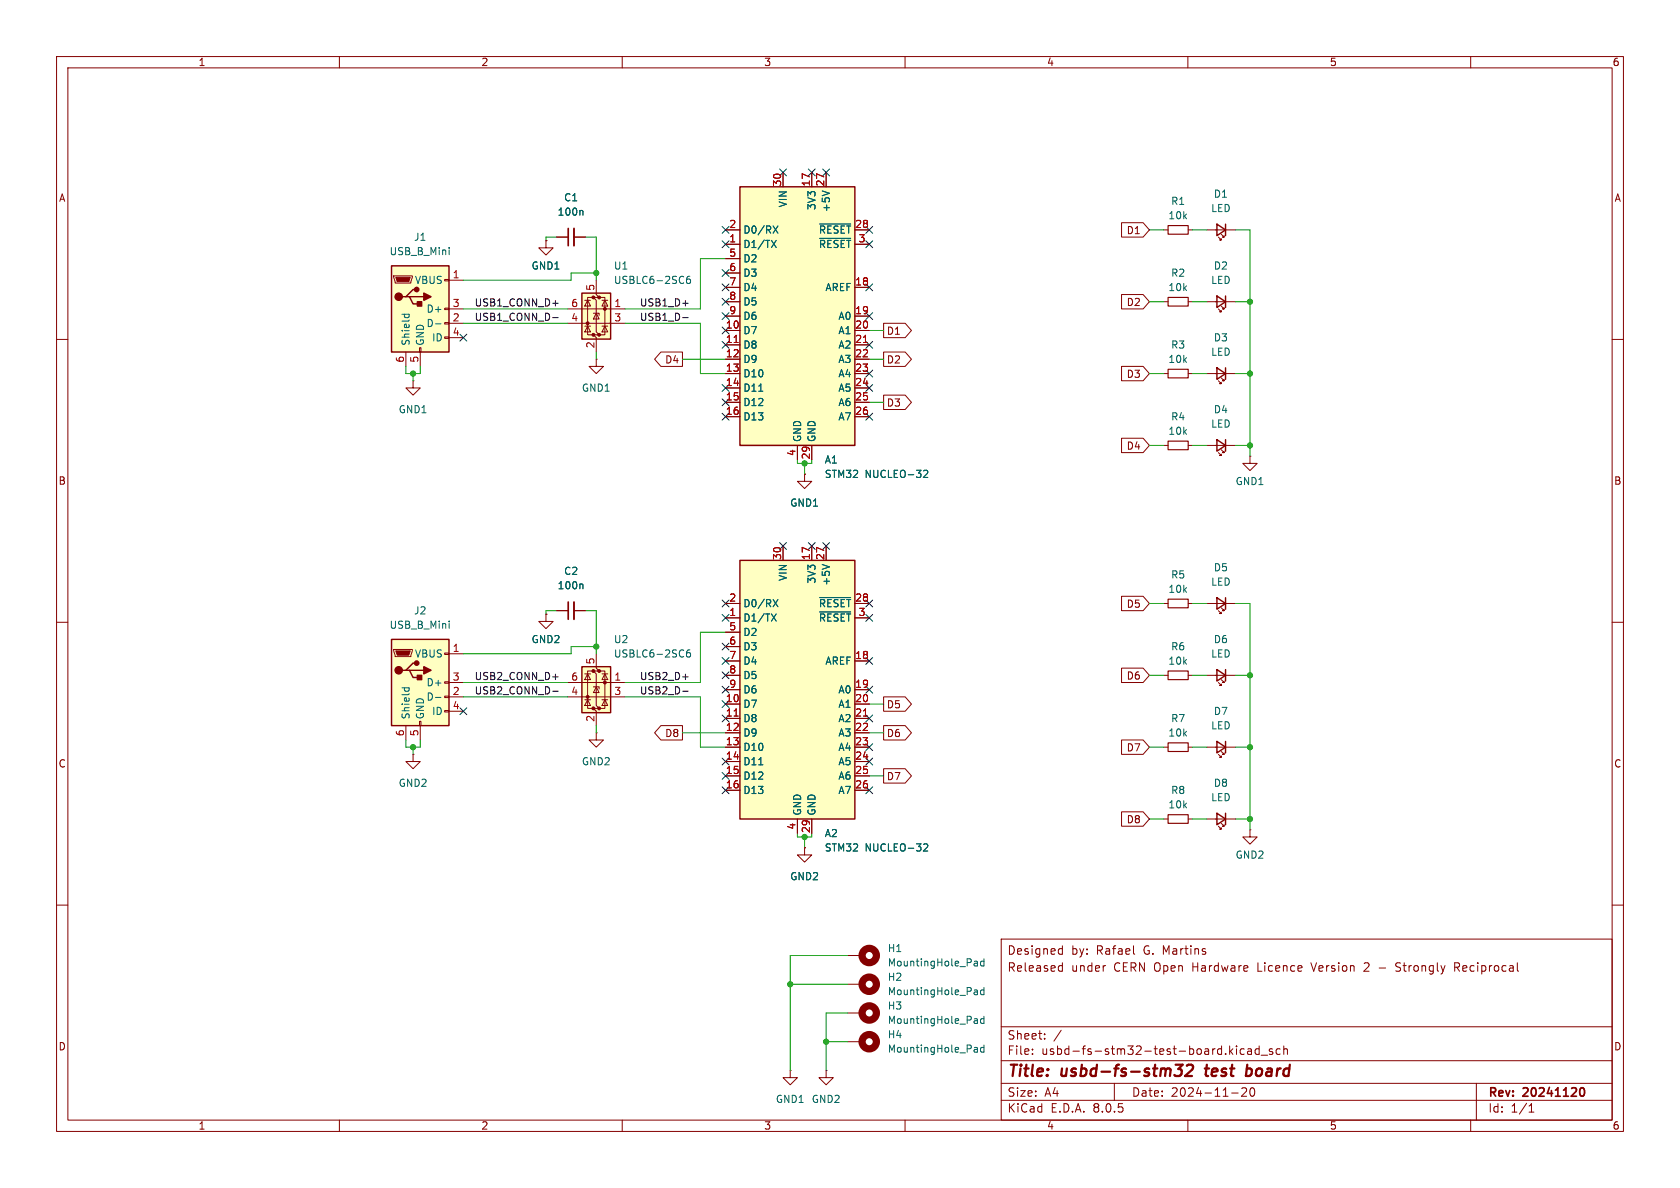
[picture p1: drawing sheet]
<svg xmlns="http://www.w3.org/2000/svg" width="297mm" height="210mm" viewBox="0 0 297 210" stroke-linecap="round" stroke-linejoin="round" font-family="sans-serif">
<g fill="none" stroke="#840000" stroke-width=".18">
<path d="M10 10h277v190h-277zM12 12h273v186h-273zM60 10v2M110 10v2M160 10v2M210 10v2M260 10v2M10 60h2M98.4 41.9h2.1M101.5 41.9h2M285 60h2M105.4 63.5v1.3h1.3l-1.3 1.2-1.3-1.2h1.3"/>
<path d="M105.4 63.5h.1M10 110h2M285 110h2M10 160h2M285 160h2M177 166h108v32h-108zM187.4 170.7l.4 .1M187.4 167.7l.4 .1M187.8 167.2v1.5M187.8 170.2v1.5M187.8 171.6l-.4 .1M187.8 168.6l-.4 .1"/>
<path d="M195.3 170.7h.2M200.5 168.6l.1 .1M231.7 170.2l.5 1.5M241.2 170.3h.1M242 170.8l-.9 .9h.9M243.8 171.1h1.2M246.7 171.6l.6 .1M247.4 170.2h-.4l-.3 .3 .2 .3 .4 .2M257.2 171h.5M257.5 171l.5 .7M257.7 170.2h-.5v1.5M60 198v2"/>
<path d="M110 198v2M160 198v2M177 194.5h108M177 191.5h108M177 187.5h108M177 181.5h108M182.5 186.3v.1M182.5 185.5v.1M184.7 183.6v.1M184.7 182.8v.1M187.6 182.1l-1.3 2M197 191.5v3"/>
<path d="M210 198v2M217.5 185.8l.5 .6M217.7 193.2h1.2M218 185.4l-.6 .6M218.6 184.9v.1M218.6 185.4v1M219.5 192.4l.6-.1 .2 .1 .1 .3-.9 1.1h.9M220 185.5l-.5-.1-.3 .3v.4l.2 .2h.6M220.6 185.5h.6v.9M221.2 192.4l.1-.1a.81 .81 0 0 1 .6 .6 .81 .81 0 0 1-.3 .8l-.1 .1a.81 .81 0 0 1-.6-.6 .81 .81 0 0 1 .3-.8zM221.2 185.8h-.5a.29 .29 0 0 0-.2 .3 .29 .29 0 0 0 .2 .3l.5-.1M222.6 185.5l-.4-.1-.3 .3v.4l.1 .2h.6"/>
<path d="M222.6 184.9v1.5M223 186.5h1.1M225 185.5l-.4-.1-.2 .2 .1 .2 .5 .2v.3h-.6M226.3 185.5l-.4-.1-.3 .3v.4l.1 .2h.6M227 185.5l.2-.1 .3 .1 .1 .9M227 184.9v1.5M260 198v2M261 191.5v6.5M270.3 196.6h.9M270.3 195.5l.4-.4v1.5"/>
</g>
<path d="M100.5 40.4v3M279.3 192.6l.3-.3a.8 .8 0 0 1 .5 .7 .8 .8 0 0 1-.5 .8l-.3-.3" fill="none" stroke="#840000" stroke-width=".3"/>
<path d="M207.8 188.2h1.3l-.8 .8h.3l.3 .2v.2l-.1 .6-.4 .2-.7-.1M209.8 188.4l.3-.2h.5a.45 .45 0 0 1 .3 .6l-.1 .3-1.3 1.1h1.2M213 188.9h.8M213.4 188.2l-.3 1.7 .3 .3M220.4 189l.2-.1 .6 .1M220.5 188.2l-.2 2M221.1 190a.66 .66 0 0 1-.8 .1" fill="none" stroke="#840000" stroke-width=".4"/>
<path d="M101.5 40.4v3" fill="none" stroke="#840000" stroke-width=".33"/>
<path d="M102.9 37.2l.2 .2v.6" fill="none" stroke="#006464" stroke-width=".18"/>
<path d="M102.9 51.8h5v8.1h-5z" fill="#ffffc2"/>
<g fill="#840000" stroke="#840000" stroke-width=".18">
<circle cx="106.9" cy="54.6" r=".25"/>
<circle cx="105.9" cy="59.2" r=".25"/>
<circle cx="105.9" cy="52.6" r=".25"/>
<circle cx="104.9" cy="59.2" r=".25"/>
<circle cx="104.9" cy="52.6" r=".25"/>
<circle cx="103.9" cy="57.1" r=".25"/>
</g>
<g fill="none" stroke="#840000" stroke-width=".18">
<path d="M96.5 42.5v1.3h1.3l-1.3 1.3-1.3-1.3h1.3M96.5 42.5h.1M100.3 57.2h10.2M100.3 54.6h10.2M103.4 57.7h1M103.4 53.1h1M103.9 57.7l.5 1h-1zM103.9 53.1l.5 1h-1zM104.9 55.4h1v.4M104.9 52.6h-1v6.6h1M105.4 55.4l.5 1h-1zM105.4 49.5v2.6l.5 .5h-1l.5 .5v5.6l.5 .5h-1l.5 .5v2.5"/>
<path d="M105.9 52.6h1v6.6h-1M106.4 57.7h1M106.4 53.1h1M106.9 53.1l.5 1h-1zM106.9 57.7l.5 1h-1zM205.7 53.3h.8M205.7 40.6h.8M210.1 53.3h.7M210.1 40.6h.7M213.4 53.3h5M213.4 40.6h5M215.4 41.9l.5 .5h-.3h.3v-.2"/>
<path d="M215.4 54.6l.5 .5h-.3h.3v-.2M215.9 41.4l.5 .5h-.2h.2v-.2M215.9 54.1l.5 .5h-.2h.2v-.2M73 67.3v1.3h1.3l-1.3 1.3-1.2-1.3h1.2M73 67.3h.1M142.2 83.8v1.3h1.3l-1.3 1.3-1.2-1.3h1.2M142.2 83.8h.1"/>
</g>
<path d="M215.1 39.6l1.6 1-1.6 1.1zM216.7 39.6v2.1M102.9 51.8h5v8.1h-5zM215.1 52.3l1.6 1-1.6 1.1zM216.7 52.3v2.1" fill="none" stroke="#840000" stroke-width=".25"/>
<path d="M122 48.8l-.4 .1a.86 .86 0 0 0 0 1.2l.4-.1 .1-.4-.3-.3-.3 .1-.1 .2" fill="none" stroke="#006464" stroke-width=".18"/>
<path d="M206.5 39.9h3.6v1.5h-3.6zM206.5 52.6h3.6v1.5h-3.6z" fill="none" stroke="#840000" stroke-width=".2"/>
<path d="M69.2 47h10.2v15.2h-10.2z" fill="#ffffc2"/>
<path d="M69.2 47h10.2v15.2h-10.2zM71.8 52.5h.6l.6 1.2h1.3M72.4 52.5h2.5M73.7 51.2h-.7l-1.2 1.3h-.7M215.1 105.7l1.6 1-1.6 1zM215.1 118.4l1.6 1-1.6 1zM216.7 105.7v2M216.7 118.4v2" fill="none" stroke="#840000" stroke-width=".25"/>
<g fill="#840000" stroke="#840000" stroke-width=".25">
<path d="M74.9 51.8l1.3 .7-1.3 .6z"/>
<path d="M73.8 53.3h.7v.8h-.7z"/>
<circle cx="70.5" cy="52.5" r=".63"/>
<circle cx="73.7" cy="51.2" r=".38"/>
</g>
<g fill="none" stroke="#840000" stroke-width=".18">
<path d="M69.6 48.8h3.3v.2l-.3 1h-2.8zM78.6 59.6h.8v.2h-.8zM78.6 57h.8v.3h-.8zM78.6 54.5h.8v.2h-.8zM78.6 49.4h.8v.3h-.8zM79.4 49.5h2.5M79.4 57.2h2.5M79.4 54.6h2.5M79.4 59.7h2.5M71.8 62.2v2.6M74.2 61.5h.2v.7h-.2zM74.3 62.2v2.6"/>
<path d="M98.4 108h2.1M101.5 108h2M213.4 106.7h5M213.4 119.4h5M215.4 108l.5 .5h-.3h.3v-.3M215.9 107.4l.5 .6h-.2h.2v-.3M215.4 120.7l.5 .5h-.3h.3v-.3M215.9 120.1l.5 .6h-.2h.2v-.3M205.7 144.8h.8M210.1 144.8h.7"/>
</g>
<path d="M70 49h2.5l-.2 .8h-2.1z" fill="#840000" stroke="#840000" stroke-width=".18"/>
<path d="M71.1 55.6h1.2M71.5 55.6v.3M72.3 55.6v.3M77 57.2h1M79.4 43.8v.1M79.4 44.2v.8M102.9 103.2l.2 .2v.7" fill="none" stroke="#006464" stroke-width=".18"/>
<path d="M101.5 106.4v3.1" fill="none" stroke="#840000" stroke-width=".33"/>
<path d="M100.5 106.4v3.1" fill="none" stroke="#840000" stroke-width=".3"/>
<path d="M206.5 144h3.6v1.5h-3.6z" fill="none" stroke="#840000" stroke-width=".2"/>
<path d="M130.8 33h20.3v45.7h-20.3z" fill="#ffffc2"/>
<path d="M130.8 33h20.3v45.7h-20.3z" fill="none" stroke="#840000" stroke-width=".25"/>
<g fill="none" stroke="#840000" stroke-width=".18">
<path d="M138.4 30.5v2.5M143.5 30.5v2.5M146 30.5v2.5M128.3 43.2h2.5M128.3 58.4h2.5M128.3 50.8h2.5M128.3 55.9h2.5M128.3 40.6h2.5M128.3 45.7h2.5M128.3 48.3h2.5M128.3 53.3h2.5M151.1 43.2h2.6"/>
<path d="M151.1 58.4h2.6M151.1 50.8h2.6M151.1 55.9h2.6M151.1 40.6h2.6M128.3 61h2.5M128.3 63.5h2.5M128.3 66h2.5M128.3 68.6h2.5M128.3 71.1h2.5M128.3 73.7h2.5M141 78.7v2.6M143.5 78.7v2.6"/>
<path d="M151.1 61h2.6M151.1 63.5h2.6M151.1 66h2.6M151.1 68.6h2.6M151.1 71.1h2.6M151.1 73.7h2.6M96.5 108.6v1.3h1.3l-1.3 1.2-1.3-1.2h1.3M96.5 108.6h.1"/>
</g>
<path d="M136.7 39.9l.8 1.3M137.5 39.9l-.8 1.3M144.9 39.6h5.5M145.4 33.7l1.2 .5M136.4 42.5l.8 1.3M137.2 42.5l-.8 1.3M144.9 42.1h5.5M134.1 69.2h.8M163.4 83.2l.4-.1 .2 .4-.8 .9h.8" fill="none" stroke="#006464" stroke-width=".18"/>
<path d="M129.8 60.5h.7M152.6 60.5h.8" fill="none" stroke="#a90000" stroke-width=".18"/>
<path d="M130.8 99.1h20.3v45.7h-20.3z" fill="#ffffc2"/>
<path d="M215.1 77.7l1.6 1-1.6 1.1zM215.1 65l1.6 1-1.6 1.1zM216.7 65v2.1M216.7 77.7v2.1M130.8 99.1h20.3v45.7h-20.3zM215.1 131.1l1.6 1-1.6 1zM216.7 131.1v2M215.1 143.8l1.6 1-1.6 1zM216.7 143.8v2" fill="none" stroke="#840000" stroke-width=".25"/>
<g fill="none" stroke="#840000" stroke-width=".18">
<path d="M205.7 78.7h.8M205.7 66h.8M210.1 78.7h.7M210.1 66h.7M213.4 78.7h5M213.4 66h5M215.4 67.3l.5 .5h-.3h.3v-.2M215.9 79.5l.5 .5h-.2h.2v-.2M215.9 66.8l.5 .5h-.2h.2v-.2M138.4 96.5v2.6M143.5 96.5v2.6M146 96.5v2.6"/>
<path d="M215.4 80l.5 .5h-.3h.3v-.2M221 80.6v1.3h1.2l-1.2 1.3-1.3-1.3h1.3M221 80.6h.1M128.3 109.2h2.5M128.3 116.8h2.5M128.3 106.7h2.5M128.3 111.8h2.5M128.3 114.3h2.5M128.3 119.4h2.5M151.1 109.2h2.6M151.1 116.8h2.6M151.1 106.7h2.6"/>
<path d="M205.7 106.7h.8M205.7 119.4h.8M210.1 106.7h.7M210.1 119.4h.7M73 133.4v1.2h1.3l-1.3 1.3-1.2-1.3h1.2M73 133.4h.1M105.4 129.5v1.3h1.3l-1.3 1.3-1.3-1.3h1.3M105.4 129.5h.1M128.3 124.5h2.5M128.3 127h2.5M128.3 129.5h2.5M128.3 132.1h2.5"/>
<path d="M128.3 134.6h2.5M128.3 137.2h2.5M128.3 139.7h2.5M128.3 121.9h2.5M151.1 124.5h2.6M151.1 127h2.6M151.1 129.5h2.6M151.1 132.1h2.6M151.1 134.6h2.6M151.1 137.2h2.6M151.1 139.7h2.6M151.1 121.9h2.6"/>
<path d="M205.7 132.1h.8M210.1 132.1h.7M213.4 132.1h5M215.4 133.4l.5 .5h-.3h.3v-.3M215.9 132.8l.5 .6h-.2h.2v-.3M141 144.8v2.5M142.2 149.9v1.2h1.3l-1.3 1.3-1.2-1.3h1.2M142.2 149.9h.1M143.5 144.8v2.5M213.4 144.8h5M215.4 146.1l.5 .5h-.3h.3v-.3M215.9 145.5l.5 .6h-.2h.2v-.3"/>
<path d="M221 146.7v1.3h1.2l-1.2 1.2-1.3-1.2h1.3M221 146.7h.1M149.9 168.9h2.5M149.9 174h2.5M149.9 179.1h2.5M139.7 189.2v1.3h1.3l-1.3 1.3-1.3-1.3h1.3M139.7 189.2h.1M146 189.2v1.3h1.3l-1.3 1.3-1.2-1.3h1.2M146 189.2h.1M149.9 184.2h2.5"/>
</g>
<g fill="none" stroke="#006464" stroke-width=".18">
<path d="M145.4 99.8l1.2 .4M136.4 108.5l.8 1.3M136.7 106l.8 1.3M137.2 108.5l-.8 1.3M137.5 106l-.8 1.3M144.9 105.6h5.5M144.9 108.2h5.5M134.1 135.2h.8M163.4 149.2h.4l.2 .3-.8 .9h.8M172.4 169.9h.2l.2 .2v.7M172.4 175h.2l.2 .2v.6M172.8 170.7l-.4 .1"/>
<path d="M172.8 170.2l-.4 .1M172.8 175.8h-.4M172.8 175.3l-.4 .1M173.9 170l-.3-.1-.3 .3 .2 .5h.4M173.9 169.5v1.3M173.9 174.6v1.2M173.9 179.6v1.3M173.9 175.1l-.3-.1-.3 .2 .2 .6h.4M172.4 180.1h.2l.2 .2v.6M172.4 185.2h.3l.1 .8M172.8 180.9h-.4M172.8 180.4h-.4"/>
<path d="M172.8 185.9l-.4 .1M172.8 185.5h-.4M173.9 184.7v1.3M173.9 180.1h-.3l-.3 .2 .2 .6h.4M173.9 185.2h-.3l-.3 .2 .2 .5h.4"/>
</g>
<path d="M129.8 126.6h.7M152.6 126.6h.8" fill="none" stroke="#a90000" stroke-width=".18"/>
<path d="M206.5 78h3.6v1.5h-3.6zM206.5 65.3h3.6v1.5h-3.6zM206.5 118.6h3.6v1.5h-3.6zM206.5 105.9h3.6v1.5h-3.6zM206.5 131.3h3.6v1.5h-3.6z" fill="none" stroke="#840000" stroke-width=".2"/>
<g fill="none" stroke="#840000" stroke-width="1.3">
<circle cx="153.7" cy="174" r="1.27"/>
<circle cx="153.7" cy="179.1" r="1.27"/>
<circle cx="153.7" cy="168.9" r="1.27"/>
<circle cx="153.7" cy="184.1" r="1.27"/>
</g>
<path d="M102.9 117.9h5v8.1h-5z" fill="#ffffc2"/>
<g fill="#840000" stroke="#840000" stroke-width=".18">
<circle cx="106.9" cy="120.6" r=".25"/>
<circle cx="105.9" cy="125.2" r=".25"/>
<circle cx="105.9" cy="118.6" r=".25"/>
<circle cx="104.9" cy="125.2" r=".25"/>
<circle cx="104.9" cy="118.6" r=".25"/>
<circle cx="103.9" cy="123.2" r=".25"/>
</g>
<g fill="none" stroke="#840000" stroke-width=".18">
<path d="M103.4 119.1h1M103.9 119.1l.5 1h-1zM104.9 118.6h-1v6.6h1M105.4 115.6v2.5l.5 .5h-1l.5 .5v5.6l.5 .5h-1l.5 .5v2.6M105.9 118.6h1v6.6h-1M106.4 119.1h1M106.9 119.1l.5 1h-1zM100.3 123.2h10.2M100.3 120.7h10.2M103.4 123.7h1M103.9 123.7l.5 1h-1zM104.9 121.4h1v.4"/>
<path d="M105.4 121.4l.5 1h-1zM106.4 123.7h1M106.9 123.7l.5 1h-1z"/>
</g>
<path d="M102.9 117.9h5v8.1h-5z" fill="none" stroke="#840000" stroke-width=".25"/>
<path d="M122 114.9h-.4a.86 .86 0 0 0 0 1.2l.4-.1 .1-.4-.3-.2h-.3l-.1 .2" fill="none" stroke="#006464" stroke-width=".18"/>
<path d="M69.2 113h10.2v15.3h-10.2z" fill="#ffffc2"/>
<path d="M69.2 113h10.2v15.3h-10.2zM71.8 118.5h.6l.6 1.3h1.3M72.4 118.5h2.5M73.7 117.2h-.7l-1.2 1.3h-.7" fill="none" stroke="#840000" stroke-width=".25"/>
<g fill="#840000" stroke="#840000" stroke-width=".25">
<path d="M74.9 117.9l1.3 .6-1.3 .6z"/>
<path d="M73.8 119.4h.7v.7h-.7z"/>
<circle cx="70.5" cy="118.5" r=".63"/>
<circle cx="73.7" cy="117.2" r=".38"/>
</g>
<g fill="none" stroke="#840000" stroke-width=".18">
<path d="M138.4 30.5v2.5M143.5 30.5v2.5M146 30.5v2.5M198.3 39.4h3.8l1.1 1.2-1.1 1.3h-3.8zM96.5 42.5h.1M98.4 41.9h2.1M101.5 41.9h2M128.3 43.2h2.5M128.3 58.4h2.5M128.3 50.8h2.5M128.3 55.9h2.5M128.3 40.6h2.5"/>
<path d="M128.3 45.7h2.5M128.3 48.3h2.5M128.3 53.3h2.5M151.1 43.2h2.6M151.1 58.4h2.6M151.1 50.8h2.6M151.1 55.9h2.6M151.1 40.6h2.6M156.2 57.1h3.8l1.1 1.3-1.1 1.3h-3.8zM198.3 52.1h3.8l1.1 1.2-1.1 1.3h-3.8zM116.8 62.2h3.8v2.6h-3.8l-1.1-1.3zM128.3 61h2.5"/>
<path d="M128.3 63.5h2.5M128.3 66h2.5M128.3 68.6h2.5M128.3 71.1h2.5M128.3 73.7h2.5M141 78.7v2.6M143.5 78.7v2.6M151.1 61h2.6M151.1 63.5h2.6M151.1 66h2.6M151.1 68.6h2.6M151.1 71.1h2.6"/>
<path d="M151.1 73.7h2.6M156.2 62.2h3.8l1.1 1.3-1.1 1.3h-3.8zM156.2 69.8h3.8l1.1 1.3-1.1 1.3h-3.8zM198.3 77.5h3.8l1.1 1.2-1.1 1.3h-3.8zM198.3 64.8h3.8l1.1 1.2-1.1 1.3h-3.8zM138.4 96.5v2.6M142.2 83.8h.1M143.5 96.5v2.6M146 96.5v2.6M69.6 114.8h3.3v.3l-.3 1h-2.8zM78.6 115.4h.8v.3h-.8zM79.4 115.6h2.5"/>
<path d="M96.5 108.6h.1M98.4 108h2.1M101.5 108h2M128.3 109.2h2.5M128.3 116.8h2.5M128.3 106.7h2.5M128.3 111.8h2.5M128.3 114.3h2.5M128.3 119.4h2.5M151.1 109.2h2.6M151.1 116.8h2.6M151.1 106.7h2.6"/>
<path d="M198.3 118.1h3.8l1.1 1.3-1.1 1.3h-3.8zM198.3 105.4h3.8l1.1 1.3-1.1 1.3h-3.8zM71.8 128.3v2.5M74.2 127.5h.2v.8h-.2zM74.3 128.3v2.5M78.6 125.6h.8v.3h-.8zM78.6 123.1h.8v.2h-.8zM78.6 120.5h.8v.3h-.8zM79.4 123.2h2.5M79.4 120.7h2.5M79.4 125.7h2.5M116.8 128.3h3.8v2.5h-3.8l-1.1-1.3z"/>
<path d="M128.3 124.5h2.5M128.3 127h2.5M128.3 129.5h2.5M128.3 132.1h2.5M128.3 134.6h2.5M128.3 137.2h2.5M128.3 139.7h2.5M128.3 121.9h2.5M151.1 124.5h2.6M151.1 127h2.6M151.1 129.5h2.6M151.1 132.1h2.6"/>
<path d="M151.1 134.6h2.6M151.1 137.2h2.6M151.1 139.7h2.6M151.1 121.9h2.6M156.2 123.2h3.8l1.1 1.3-1.1 1.2h-3.8zM156.2 135.9h3.8l1.1 1.3-1.1 1.2h-3.8zM156.2 128.3h3.8l1.1 1.2-1.1 1.3h-3.8zM198.3 130.8h3.8l1.1 1.3-1.1 1.3h-3.8zM141 144.8v2.5M142.2 149.9h.1M143.5 144.8v2.5M198.3 143.5h3.8l1.1 1.3-1.1 1.3h-3.8z"/>
</g>
<path d="M70 115.1h2.5l-.2 .7h-2.1z" fill="#840000" stroke="#840000" stroke-width=".18"/>
<g fill="none" stroke="#006464" stroke-width=".18">
<path d="M102.9 37.2l.2 .2v.6M136.7 39.9l.8 1.3M137.5 39.9l-.8 1.3M144.9 39.6h5.5M145.4 33.7l1.2 .5M136.4 42.5l.8 1.3M137.2 42.5l-.8 1.3M144.9 42.1h5.5M134.1 69.2h.8M145.4 99.8l1.2 .4M163.4 83.2l.4-.1 .2 .4-.8 .9h.8M79.4 109.8v.1"/>
<path d="M79.4 110.2v.9M102.9 103.2l.2 .2v.7M136.4 108.5l.8 1.3M136.7 106l.8 1.3M137.2 108.5l-.8 1.3M137.5 106l-.8 1.3M144.9 105.6h5.5M144.9 108.2h5.5M71.1 121.6h1.2M71.5 121.6v.4M72.3 121.6v.4M77 123.3h1"/>
<path d="M134.1 135.2h.8M163.4 149.2h.4l.2 .3-.8 .9h.8"/>
</g>
<path d="M97.7 53.6h1M97.7 56.2h1M120.7 53.6h1M120.7 56.2h1M97.7 119.7h1M120.7 119.7h1M97.7 122.2h1M120.7 122.2h1" fill="none" stroke="#0f0f0f" stroke-width=".18"/>
<g fill="none" stroke="#009600" stroke-width=".18">
<path d="M81.9 57.2h18.4M81.9 54.6h18.4M98.4 41.9h-1.9v.6M103.5 41.9h1.9v7.6M105.4 48.3h-4.4v1.2h-19.1M110.5 57.2h13.3v8.8h4.5M128.3 45.7h-4.5v8.9h-13.3M153.7 58.4h2.5M203.2 40.6h2.5M203.2 53.3h2.5M210.8 40.6h2.6M210.8 53.3h2.6"/>
<path d="M218.4 40.6h2.6v40M218.4 53.3h2.6M71.8 64.8v1.2h2.5v-1.2M73 66v1.3M105.4 62.2v1.3M120.6 63.5h7.7M153.7 63.5h2.5M153.7 71.1h2.5M203.2 66h2.5M203.2 78.7h2.5M210.8 66h2.6M210.8 78.7h2.6"/>
<path d="M218.4 66h2.6M218.4 78.7h2.6M141 81.3v.6h2.5v-.6M142.2 81.9v1.9M98.4 108h-1.9v.6M103.5 108h1.9v7.6M105.4 114.3h-4.4v1.3h-19.1M128.3 111.8h-4.5v8.9h-13.3M203.2 106.7h2.5M203.2 119.4h2.5M210.8 106.7h2.6M210.8 119.4h2.6"/>
<path d="M218.4 106.7h2.6v40M218.4 119.4h2.6M71.8 130.8v1.3h2.5v-1.3M73 132.1v1.3M81.9 123.2h18.4M81.9 120.7h18.4M105.4 128.3v1.2M110.5 123.2h13.3v8.9h4.5M120.6 129.5h7.7M153.7 129.5h2.5M153.7 124.5h2.5M153.7 137.2h2.5"/>
<path d="M203.2 132.1h2.5M210.8 132.1h2.6M218.4 132.1h2.6M141 147.3v.7h2.5v-.7M142.2 148v1.9M203.2 144.8h2.5M210.8 144.8h2.6M218.4 144.8h2.6M139.7 174h10.2M149.9 168.9h-10.2v20.3M149.9 179.1h-3.9v10.1M146 184.2h3.9"/>
</g>
<g fill="none" stroke="#000084" stroke-width=".18">
<path d="M137.8 29.9l1.2 1.2M139 29.9l-1.2 1.2M142.9 29.9l1.2 1.2M144.1 29.9l-1.2 1.2M145.4 29.9l1.3 1.2M146.7 29.9l-1.3 1.2M81.3 59.1l1.2 1.2M82.5 59.1l-1.2 1.2M127.7 55.3l1.2 1.2M127.7 57.8l1.2 1.2M127.7 52.7l1.2 1.2M127.7 50.2l1.2 1.2"/>
<path d="M127.7 42.6l1.2 1.2M127.7 40l1.2 1.2M127.7 47.7l1.2 1.2M128.9 55.3l-1.2 1.2M128.9 57.8l-1.2 1.2M128.9 52.7l-1.2 1.2M128.9 50.2l-1.2 1.2M128.9 42.6l-1.2 1.2M128.9 47.7l-1.2 1.2M128.9 40l-1.2 1.2M153.1 40l1.2 1.2M153.1 50.2l1.2 1.2"/>
<path d="M153.1 42.6l1.2 1.2M153.1 55.3l1.2 1.2M154.3 40l-1.2 1.2M154.3 50.2l-1.2 1.2M154.3 42.6l-1.2 1.2M154.3 55.3l-1.2 1.2M127.7 60.4l1.2 1.2M127.7 70.5l1.2 1.2M127.7 73.1l1.2 1.2M127.7 68l1.2 1.2M128.9 68l-1.2 1.2M128.9 60.4l-1.2 1.2"/>
<path d="M128.9 70.5l-1.2 1.2M128.9 73.1l-1.2 1.2M153.1 73.1l1.2 1.2M153.1 68l1.2 1.2M153.1 65.4l1.2 1.2M153.1 60.4l1.2 1.2M154.3 73.1l-1.2 1.2M154.3 68l-1.2 1.2M154.3 65.4l-1.2 1.2M154.3 60.4l-1.2 1.2M137.8 95.9l1.2 1.2M139 95.9l-1.2 1.2"/>
<path d="M142.9 95.9l1.2 1.2M144.1 95.9l-1.2 1.2M145.4 95.9l1.3 1.2M146.7 95.9l-1.3 1.2M127.7 108.6l1.2 1.2M127.7 113.7l1.2 1.2M127.7 118.8l1.2 1.2M127.7 106.1l1.2 1.2M127.7 116.2l1.2 1.2M128.9 108.6l-1.2 1.2M128.9 113.7l-1.2 1.2M128.9 118.8l-1.2 1.2"/>
<path d="M128.9 106.1l-1.2 1.2M128.9 116.2l-1.2 1.2M153.1 116.2l1.2 1.2M153.1 106.1l1.2 1.2M153.1 108.6l1.2 1.2M154.3 108.6l-1.2 1.2M154.3 116.2l-1.2 1.2M154.3 106.1l-1.2 1.2M81.3 125.1l1.2 1.2M82.5 125.1l-1.2 1.2M127.7 123.9l1.2 1.2M127.7 121.3l1.2 1.2"/>
<path d="M127.7 134l1.2 1.2M127.7 136.6l1.2 1.2M127.7 126.4l1.2 1.2M127.7 139.1l1.2 1.2M128.9 123.9l-1.2 1.2M128.9 121.3l-1.2 1.2M128.9 134l-1.2 1.2M128.9 136.6l-1.2 1.2M128.9 126.4l-1.2 1.2M128.9 139.1l-1.2 1.2M153.1 139.1l1.2 1.2M153.1 121.3l1.2 1.2"/>
<path d="M153.1 126.4l1.2 1.2M153.1 134l1.2 1.2M153.1 131.5l1.2 1.2M154.3 139.1l-1.2 1.2M154.3 121.3l-1.2 1.2M154.3 126.4l-1.2 1.2M154.3 134l-1.2 1.2M154.3 131.5l-1.2 1.2"/>
</g>
<path d="M129.8 60.5h.7M152.6 60.5h.8M129.8 126.6h.7M152.6 126.6h.8" fill="none" stroke="#a90000" stroke-width=".18"/>
<g fill="#009600" stroke="#009600" stroke-width=".18">
<circle cx="105.4" cy="114.3" r=".46"/>
<circle cx="142.2" cy="148" r=".46"/>
<circle cx="221" cy="53.3" r=".46"/>
<circle cx="142.2" cy="81.9" r=".46"/>
<circle cx="73" cy="132.1" r=".46"/>
<circle cx="146" cy="184.2" r=".46"/>
<circle cx="139.7" cy="174" r=".46"/>
<circle cx="221" cy="132.1" r=".46"/>
<circle cx="221" cy="144.8" r=".46"/>
<circle cx="221" cy="78.7" r=".46"/>
<circle cx="221" cy="66" r=".46"/>
<circle cx="221" cy="119.4" r=".46"/>
<circle cx="73" cy="66" r=".46"/>
<circle cx="105.4" cy="48.3" r=".46"/>
</g>
<g font-size="2.8" fill="#840000">
<text x="178" y="190.9">Title:</text>
<text x="187.7" y="190.9">usbd-fs-stm32</text>
<text x="214" y="190.9">test</text>
<text x="221.9" y="190.9">board</text>
</g>
<g font-size="2.1" fill="#840000">
<text x="178" y="172">Released</text>
<text x="178" y="169">Designed</text>
<text x="189.4" y="172">under</text>
<text x="189.4" y="169">by:</text>
<text x="193.9" y="169">Rafael</text>
<text x="197" y="172">CERN Open</text>
<text x="202.3" y="169">G. Martins</text>
<text x="211.1" y="172">Hardware</text>
<text x="222.7" y="172">Licence</text>
<text x="232.4" y="172">Version</text>
<text x="241.9" y="172">2</text>
<text x="247.8" y="172">Strongly</text>
<text x="258.3" y="172">Reciprocal</text>
<text x="178" y="184">Sheet:</text>
<text x="178" y="186.7">File:</text>
<text x="184.1" y="186.7">usbd-fs-stm32-test-board.kicad_sch</text>
<text x="178" y="196.9">KiCad</text>
<text x="178" y="194.1">Size:</text>
<text x="184.7" y="194.1">A4</text>
<text x="185.7" y="196.9">E.D.A.</text>
<text x="193.3" y="196.9">8.0.5</text>
<text x="200" y="194.1">Date:</text>
<text x="207" y="194.1">2024-11-20</text>
<text x="263" y="194.3">Rev:</text>
<text x="263" y="196.9">Id:</text>
<text x="267.1" y="196.9">1/1</text>
<text x="269.4" y="194.3">20241120</text>
</g>
<g font-size="1.8" fill="#840000">
<text x="35" y="11.9">1</text>
<text x="85" y="11.9">2</text>
<text x="135" y="11.9">3</text>
<text x="185" y="11.9">4</text>
<text x="235" y="11.9">5</text>
<text x="285" y="11.9">6</text>
<text x="10.3" y="35.9">A</text>
<text x="285.3" y="35.9">A</text>
<text x="199.1" y="41.6">D1</text>
<text x="156.7" y="59.4">D1</text>
<text x="199.1" y="54.3">D2</text>
<text x="117.5" y="64.5">D4</text>
<text x="156.7" y="64.5">D2</text>
<text x="199.1" y="67">D3</text>
<text x="156.7" y="72.1">D3</text>
<text x="199.1" y="79.7">D4</text>
<text x="10.3" y="85.9">B</text>
<text x="285.3" y="85.9">B</text>
<text x="199.1" y="107.6">D5</text>
<text x="156.7" y="125.4">D5</text>
<text x="199.1" y="120.3">D6</text>
<text x="117.5" y="130.5">D8</text>
<text x="156.7" y="130.5">D6</text>
<text x="10.3" y="135.9">C</text>
<text x="199.1" y="133">D7</text>
<text x="285.3" y="135.9">C</text>
<text x="156.7" y="138.1">D7</text>
<text x="199.1" y="145.7">D8</text>
<text x="10.3" y="185.9">D</text>
<text x="285.3" y="185.9">D</text>
<text x="35" y="199.9">1</text>
<text x="85" y="199.9">2</text>
<text x="135" y="199.9">3</text>
<text x="185" y="199.9">4</text>
<text x="235" y="199.9">5</text>
<text x="285" y="199.9">6</text>
</g>
<g font-size="1.8" fill="#006464">
<text x="99.6" y="35.8">C1</text>
<text x="214.5" y="35.2">D1</text>
<text x="98.5" y="38.3">100n</text>
<text x="131.3" y="41.5">D0/RX</text>
<text x="139.3" y="36.8" transform="rotate(-90 139.3 36.8)">VIN</text>
<text x="144.4" y="37.2" transform="rotate(-90 144.4 37.2)">3V3</text>
<text x="144.7" y="41.5">~{RESET}</text>
<text x="146.9" y="37.6" transform="rotate(-90 146.9 37.6)">+5V</text>
<text x="206.5" y="39">10k</text>
<text x="206.9" y="36.4">R1</text>
<text x="214" y="37.7">LED</text>
<text x="68.8" y="45.3">USB_B_Mini</text>
<text x="73.1" y="42.8">J1</text>
<text x="93.9" y="47.9">GND1</text>
<text x="108.4" y="47.9">U1</text>
<text x="131.3" y="44">D1/TX</text>
<text x="131.3" y="46.6">D2</text>
<text x="144.7" y="44">~{RESET}</text>
<text x="214.5" y="47.9">D2</text>
<text x="73.3" y="50.4">VBUS</text>
<text x="108.4" y="50.4">USBLC6-2SC6</text>
<text x="131.3" y="49.1">D3</text>
<text x="131.3" y="51.7">D4</text>
<text x="145.8" y="51.7">AREF</text>
<text x="206.5" y="51.7">10k</text>
<text x="206.9" y="49.1">R2</text>
<text x="214" y="50.4">LED</text>
<text x="75.3" y="58">D-</text>
<text x="75.3" y="55.5">D+</text>
<text x="131.3" y="59.3">D7</text>
<text x="131.3" y="54.2">D5</text>
<text x="131.3" y="56.7">D6</text>
<text x="148.1" y="56.7">A0</text>
<text x="148.1" y="59.3">A1</text>
<text x="72.6" y="61.2" transform="rotate(-90 72.6 61.2)">Shield</text>
<text x="75.2" y="61.2" transform="rotate(-90 75.2 61.2)">GND</text>
<text x="76.3" y="60.6">ID</text>
<text x="131.3" y="61.8">D8</text>
<text x="131.3" y="64.4">D9</text>
<text x="148.1" y="61.8">A2</text>
<text x="148.1" y="64.4">A3</text>
<text x="206.5" y="64.4">10k</text>
<text x="206.9" y="61.8">R3</text>
<text x="214" y="63.1">LED</text>
<text x="214.5" y="60.6">D3</text>
<text x="102.8" y="69.4">GND1</text>
<text x="131.3" y="66.9">D10</text>
<text x="131.3" y="69.4">D11</text>
<text x="131.3" y="72">D12</text>
<text x="148.1" y="66.9">A4</text>
<text x="148.1" y="69.4">A5</text>
<text x="148.1" y="72">A6</text>
<text x="70.4" y="73.3">GND1</text>
<text x="131.3" y="74.5">D13</text>
<text x="148.1" y="74.5">A7</text>
<text x="206.5" y="77.1">10k</text>
<text x="206.9" y="74.5">R4</text>
<text x="214" y="75.8">LED</text>
<text x="214.5" y="73.3">D4</text>
<text x="141.8" y="78.2" transform="rotate(-90 141.8 78.2)">GND</text>
<text x="144.4" y="78.2" transform="rotate(-90 144.4 78.2)">GND</text>
<text x="145.7" y="82.1">A1</text>
<text x="139.6" y="89.8">GND1</text>
<text x="145.7" y="84.7">STM32</text>
<text x="152.9" y="84.7">NUCLEO-32</text>
<text x="218.3" y="86">GND1</text>
<text x="99.6" y="101.8">C2</text>
<text x="214.5" y="101.2">D5</text>
<text x="98.5" y="104.4">100n</text>
<text x="131.3" y="107.5">D0/RX</text>
<text x="139.3" y="102.8" transform="rotate(-90 139.3 102.8)">VIN</text>
<text x="144.4" y="103.3" transform="rotate(-90 144.4 103.3)">3V3</text>
<text x="144.7" y="107.5">~{RESET}</text>
<text x="146.9" y="103.6" transform="rotate(-90 146.9 103.6)">+5V</text>
<text x="206.5" y="105">10k</text>
<text x="206.9" y="102.5">R5</text>
<text x="214" y="103.7">LED</text>
<text x="68.8" y="111.4">USB_B_Mini</text>
<text x="73.1" y="108.8">J2</text>
<text x="93.9" y="113.9">GND2</text>
<text x="108.4" y="113.9">U2</text>
<text x="131.3" y="110.1">D1/TX</text>
<text x="131.3" y="112.6">D2</text>
<text x="144.7" y="110.1">~{RESET}</text>
<text x="214.5" y="113.9">D6</text>
<text x="73.3" y="116.4">VBUS</text>
<text x="108.4" y="116.4">USBLC6-2SC6</text>
<text x="131.3" y="115.2">D3</text>
<text x="131.3" y="117.7">D4</text>
<text x="145.8" y="117.7">AREF</text>
<text x="206.5" y="117.7">10k</text>
<text x="206.9" y="115.2">R6</text>
<text x="214" y="116.4">LED</text>
<text x="75.3" y="124.1">D-</text>
<text x="75.3" y="121.5">D+</text>
<text x="131.3" y="125.3">D7</text>
<text x="131.3" y="120.2">D5</text>
<text x="131.3" y="122.8">D6</text>
<text x="148.1" y="122.8">A0</text>
<text x="148.1" y="125.3">A1</text>
<text x="72.6" y="127.3" transform="rotate(-90 72.6 127.3)">Shield</text>
<text x="75.2" y="127.3" transform="rotate(-90 75.2 127.3)">GND</text>
<text x="76.3" y="126.6">ID</text>
<text x="131.3" y="127.9">D8</text>
<text x="131.3" y="130.4">D9</text>
<text x="148.1" y="127.9">A2</text>
<text x="148.1" y="130.4">A3</text>
<text x="206.5" y="130.4">10k</text>
<text x="206.9" y="127.9">R7</text>
<text x="214" y="129.1">LED</text>
<text x="214.5" y="126.6">D7</text>
<text x="102.8" y="135.5">GND2</text>
<text x="131.3" y="132.9">D10</text>
<text x="131.3" y="135.5">D11</text>
<text x="148.1" y="132.9">A4</text>
<text x="148.1" y="135.5">A5</text>
<text x="70.4" y="139.3">GND2</text>
<text x="131.3" y="138">D12</text>
<text x="131.3" y="140.6">D13</text>
<text x="148.1" y="138">A6</text>
<text x="148.1" y="140.6">A7</text>
<text x="206.5" y="143.1">10k</text>
<text x="206.9" y="140.6">R8</text>
<text x="214" y="141.8">LED</text>
<text x="214.5" y="139.3">D8</text>
<text x="141.8" y="144.3" transform="rotate(-90 141.8 144.3)">GND</text>
<text x="144.4" y="144.3" transform="rotate(-90 144.4 144.3)">GND</text>
<text x="145.7" y="148.2">A2</text>
<text x="139.6" y="155.8">GND2</text>
<text x="145.7" y="150.7">STM32</text>
<text x="152.9" y="150.7">NUCLEO-32</text>
<text x="218.3" y="152">GND2</text>
<text x="156.9" y="168.5">H1</text>
<text x="156.9" y="171">MountingHole_Pad</text>
<text x="156.9" y="173.6">H2</text>
<text x="156.9" y="176.1">MountingHole_Pad</text>
<text x="156.9" y="178.7">H3</text>
<text x="156.9" y="181.2">MountingHole_Pad</text>
<text x="156.9" y="183.7">H4</text>
<text x="156.9" y="186.3">MountingHole_Pad</text>
<text x="137.1" y="195.2">GND1</text>
<text x="143.4" y="195.2">GND2</text>
</g>
<g font-size="1.8" fill="#a90000">
<text x="138.2" y="33.1" transform="rotate(-90 138.2 33.1)">30</text>
<text x="143.3" y="33.1" transform="rotate(-90 143.3 33.1)">17</text>
<text x="145.8" y="33.1" transform="rotate(-90 145.8 33.1)">27</text>
<text x="128.8" y="40.4">2</text>
<text x="151.1" y="40.4">28</text>
<text x="128.8" y="42.9">1</text>
<text x="128.8" y="45.5">5</text>
<text x="151.7" y="42.9">3</text>
<text x="79.9" y="49.3">1</text>
<text x="105.2" y="51.5" transform="rotate(-90 105.2 51.5)">5</text>
<text x="128.8" y="48">6</text>
<text x="128.8" y="50.5">7</text>
<text x="128.8" y="53.1">8</text>
<text x="151.1" y="50.5">18</text>
<text x="79.9" y="56.9">2</text>
<text x="79.9" y="54.4">3</text>
<text x="79.9" y="59.4">4</text>
<text x="100.9" y="56.9">4</text>
<text x="100.9" y="54.4">6</text>
<text x="108.5" y="54.4">1</text>
<text x="108.5" y="56.9">3</text>
<text x="128.2" y="58.2">10</text>
<text x="128.8" y="55.6">9</text>
<text x="151.1" y="55.6">19</text>
<text x="151.1" y="58.2">20</text>
<text x="71.5" y="64.2" transform="rotate(-90 71.5 64.2)">6</text>
<text x="74" y="64.2" transform="rotate(-90 74 64.2)">5</text>
<text x="105.2" y="61.7" transform="rotate(-90 105.2 61.7)">2</text>
<text x="128.2" y="60.7">11</text>
<text x="128.2" y="63.2">12</text>
<text x="128.2" y="65.8">13</text>
<text x="151.1" y="60.7">21</text>
<text x="151.1" y="63.2">22</text>
<text x="151.1" y="65.8">23</text>
<text x="128.2" y="68.3">14</text>
<text x="128.2" y="70.9">15</text>
<text x="151.1" y="68.3">24</text>
<text x="151.1" y="70.9">25</text>
<text x="128.2" y="73.4">16</text>
<text x="151.1" y="73.4">26</text>
<text x="140.7" y="80.7" transform="rotate(-90 140.7 80.7)">4</text>
<text x="143.3" y="81.3" transform="rotate(-90 143.3 81.3)">29</text>
<text x="138.2" y="99.1" transform="rotate(-90 138.2 99.1)">30</text>
<text x="143.3" y="99.1" transform="rotate(-90 143.3 99.1)">17</text>
<text x="145.8" y="99.1" transform="rotate(-90 145.8 99.1)">27</text>
<text x="128.8" y="106.4">2</text>
<text x="151.1" y="106.4">28</text>
<text x="128.8" y="109">1</text>
<text x="128.8" y="111.5">5</text>
<text x="151.7" y="109">3</text>
<text x="79.9" y="115.3">1</text>
<text x="105.2" y="117.5" transform="rotate(-90 105.2 117.5)">5</text>
<text x="128.8" y="114">6</text>
<text x="128.8" y="116.6">7</text>
<text x="128.8" y="119.1">8</text>
<text x="151.1" y="116.6">18</text>
<text x="79.9" y="122.9">2</text>
<text x="79.9" y="120.4">3</text>
<text x="79.9" y="125.5">4</text>
<text x="100.9" y="122.9">4</text>
<text x="100.9" y="120.4">6</text>
<text x="108.5" y="120.4">1</text>
<text x="108.5" y="122.9">3</text>
<text x="128.2" y="124.2">10</text>
<text x="128.8" y="121.7">9</text>
<text x="151.1" y="121.7">19</text>
<text x="151.1" y="124.2">20</text>
<text x="71.5" y="130.2" transform="rotate(-90 71.5 130.2)">6</text>
<text x="74" y="130.2" transform="rotate(-90 74 130.2)">5</text>
<text x="105.2" y="127.7" transform="rotate(-90 105.2 127.7)">2</text>
<text x="128.2" y="126.7">11</text>
<text x="128.2" y="129.3">12</text>
<text x="128.2" y="131.8">13</text>
<text x="151.1" y="126.7">21</text>
<text x="151.1" y="129.3">22</text>
<text x="151.1" y="131.8">23</text>
<text x="128.2" y="134.4">14</text>
<text x="128.2" y="136.9">15</text>
<text x="151.1" y="134.4">24</text>
<text x="151.1" y="136.9">25</text>
<text x="128.2" y="139.4">16</text>
<text x="151.1" y="139.4">26</text>
<text x="140.7" y="146.8" transform="rotate(-90 140.7 146.8)">4</text>
<text x="143.3" y="147.4" transform="rotate(-90 143.3 147.4)">29</text>
</g>
<g font-size="1.8" fill="#0f0f0f">
<text x="83.8" y="54.3">USB1_CONN_D+</text>
<text x="83.8" y="56.8">USB1_CONN_D-</text>
<text x="113" y="54.3">USB1_D+</text>
<text x="113" y="56.8">USB1_D-</text>
<text x="83.8" y="122.8">USB2_CONN_D-</text>
<text x="83.8" y="120.3">USB2_CONN_D+</text>
<text x="113" y="120.3">USB2_D+</text>
<text x="113" y="122.8">USB2_D-</text>
</g>
</svg>
